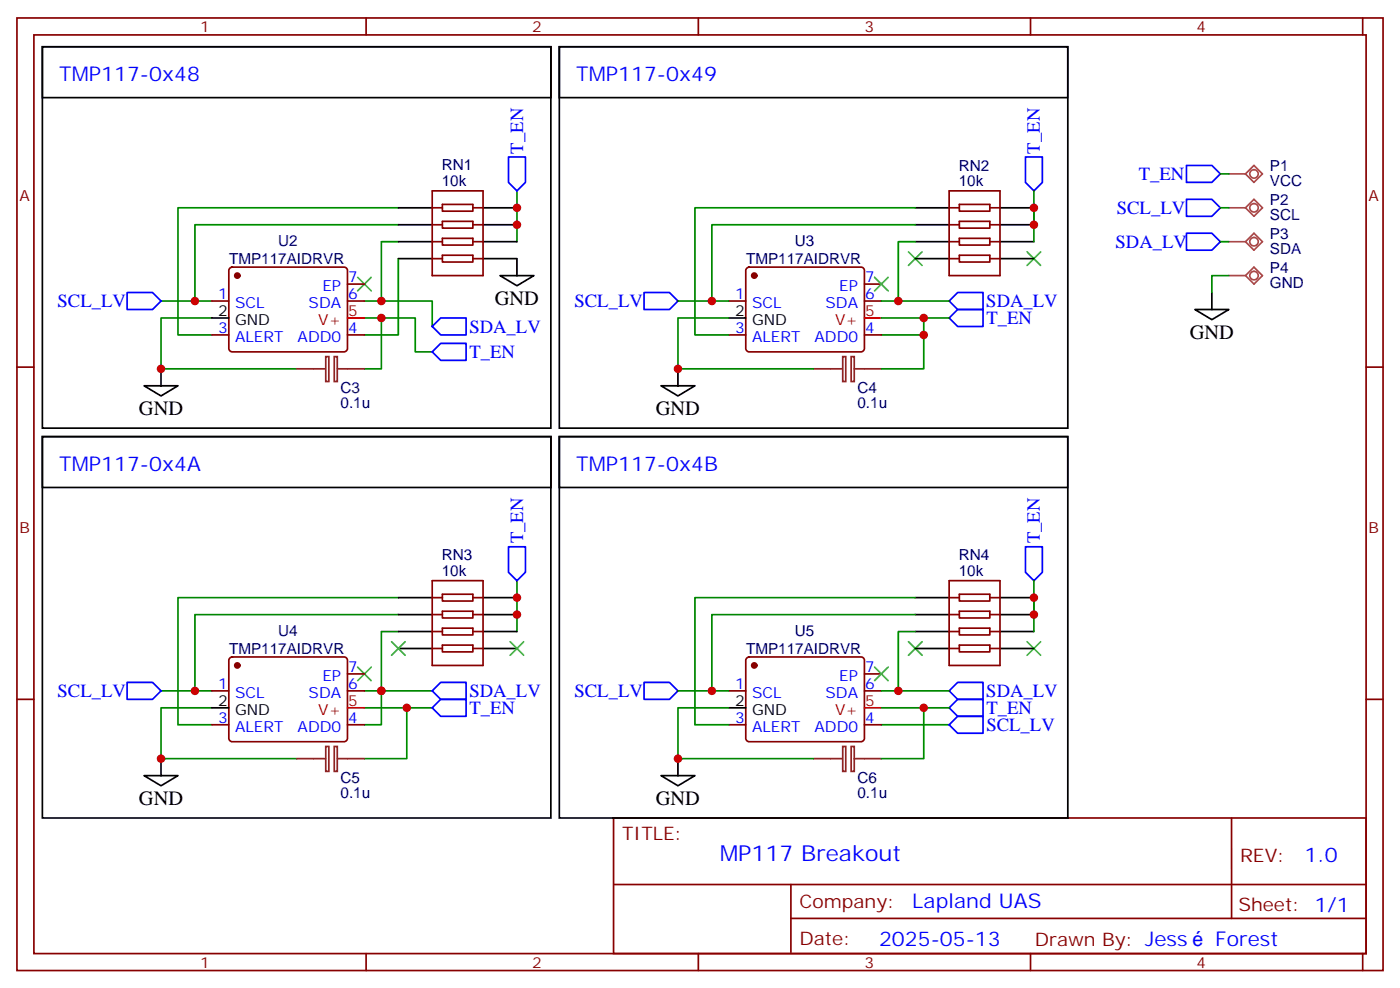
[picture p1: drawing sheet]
<svg xmlns="http://www.w3.org/2000/svg" width="291mm" height="206mm" viewBox="0 0 291 206" stroke-linecap="round" stroke-linejoin="round" font-family="sans-serif">
<g fill="none" stroke="#870000" stroke-width=".35">
<path d="M3.5 3.7h284.4v198.3h-284.4zM7.1 7.3h277.2v191.2h-277.2zM76.2 3.7v3.6M145.3 3.7v3.6M214.5 3.7v3.6M283.6 3.7v3.6M90 39.7h10.5v17.7h-10.5zM197.6 39.7h10.5v17.7h-10.5zM47.9 55.8l.4-.2h23.3a.71 .71 0 0 1 .7 .7v16.2a.76 .76 0 0 1-.7 .7h-23.3a.76 .76 0 0 1-.7-.7v-16.2zM72.3 59.1h3.5M90 53.8h2.1M90 43.3h2.1"/>
<path d="M90 50.3h2.1M90 46.8h2.1M92.1 42.5h6.3v1.5h-6.3zM92.1 46.1h6.3v1.4h-6.3zM92.1 49.6h6.3v1.4h-6.3zM92.1 53.1h6.3v1.4h-6.3zM98.4 53.8h2.1M98.4 43.3h2.1M98.4 50.3h2.1M98.4 46.8h2.1M155.5 55.8l.4-.2h23.3a.71 .71 0 0 1 .7 .7v16.2a.76 .76 0 0 1-.7 .7h-23.3a.76 .76 0 0 1-.7-.7v-16.2zM179.9 59.1h3.5"/>
<path d="M197.6 53.8h2.1M197.6 43.3h2.1M197.6 50.3h2.1M197.6 46.8h2.1M199.7 42.5h6.3v1.5h-6.3zM199.7 46.1h6.3v1.4h-6.3zM199.7 49.6h6.3v1.4h-6.3zM199.7 53.1h6.3v1.4h-6.3zM206 53.8h2.1M206 43.3h2.1M206 50.3h2.1M206 46.8h2.1"/>
<path d="M3.5 76.4h3.6M44.1 62.7h3.5M44.1 69.7h3.5M72.3 62.7h3.5M72.3 69.7h3.5M151.7 62.7h3.5M151.7 69.7h3.5M179.9 62.7h3.5M179.9 69.7h3.5M284.3 76.4h3.6M47.9 136.9l.4-.2h23.3a.71 .71 0 0 1 .7 .7v16.3a.76 .76 0 0 1-.7 .7h-23.3a.76 .76 0 0 1-.7-.7v-16.3zM90 135h2.1"/>
<path d="M90 124.4h2.1M90 131.4h2.1M90 120.9h10.5v17.6h-10.5zM90 127.9h2.1M92.1 123.7h6.3v1.4h-6.3zM92.1 127.2h6.3v1.4h-6.3zM92.1 130.7h6.3v1.5h-6.3zM92.1 134.3h6.3v1.4h-6.3zM98.4 135h2.1M98.4 124.4h2.1M98.4 131.4h2.1M98.4 127.9h2.1"/>
<path d="M155.5 136.9l.4-.2h23.3a.71 .71 0 0 1 .7 .7v16.3a.76 .76 0 0 1-.7 .7h-23.3a.76 .76 0 0 1-.7-.7v-16.3zM197.6 135h2.1M197.6 120.9h10.5v17.6h-10.5zM197.6 124.4h2.1M197.6 131.4h2.1M197.6 127.9h2.1M199.7 123.7h6.3v1.4h-6.3zM199.7 127.2h6.3v1.4h-6.3zM199.7 130.7h6.3v1.5h-6.3zM199.7 134.3h6.3v1.4h-6.3zM206 135h2.1M206 124.4h2.1"/>
<path d="M206 131.4h2.1M206 127.9h2.1M3.5 145.6h3.6M44.1 143.8h3.5M44.1 150.8h3.5M72.3 143.8h3.5M72.3 150.8h3.5M72.3 140.3h3.5M151.7 143.8h3.5M151.7 150.8h3.5M179.9 143.8h3.5M179.9 150.8h3.5"/>
<path d="M179.9 140.3h3.5M284.3 145.6h3.6M127.7 170.3h156.6v28.2h-156.6zM256.3 170.3v20.9M76.2 198.5v3.5M127.7 184.1h156.5M145.3 198.5v3.5M164.6 191.2h119.6M164.6 184.1v14.1M214.5 198.5v3.5M283.6 198.5v3.5"/>
</g>
<g fill="none" stroke="#008700" stroke-width=".35">
<path d="M107.6 39.7v10.6M215.2 39.7v10.6M254 36.2h1.8M82.9 43.3h-45.9v26.4h7.1M82.9 46.8h-42.3v15.9M82.9 50.3h-3.5v12.4M82.9 53.8v15.9h-7.1M190.5 50.3h-3.5v12.4M190.5 46.8h-42.3v15.9M190.5 43.3h-45.9v26.4h7.1M254 43.3h1.8M254 50.3h1.8"/>
<path d="M255.8 57.4h-3.6v3.5M33.5 62.7h10.6M44.1 66.2h-10.6v10.6h28.2M75.8 62.7h14.2v5.2M75.8 66.2h10.6v7h3.6M79.4 66.2v10.6h-3.6M141.1 62.7h10.6M151.7 66.2h-10.6v10.6h28.2M183.4 69.7h8.9M183.4 66.2h14.2M183.4 62.7h14.2M192.3 66.2v10.6h-8.9"/>
<path d="M82.9 124.4h-45.9v26.4h7.1M82.9 131.4h-3.5v19.4h-3.6M82.9 127.9h-42.3v15.9M107.6 120.9v10.5M190.5 131.4h-3.5v12.4M190.5 127.9h-42.3v15.9M190.5 124.4h-45.9v26.4h7.1M215.2 120.9v10.5M33.5 143.8h10.6M44.1 147.3h-10.6v10.6h28.2M75.8 147.3h14.2M75.8 143.8h14.2"/>
<path d="M84.7 147.3v10.6h-8.9M141.1 143.8h10.6M151.7 147.3h-10.6v10.6h28.2M183.4 150.8h14.2M183.4 147.3h14.2M183.4 143.8h14.2M192.3 147.3v10.6h-8.9"/>
</g>
<g fill="none" stroke="#000" stroke-width=".35">
<path d="M8.8 9.7h105.9v10.6h-105.9zM8.8 9.7h105.9v79.4h-105.9zM116.4 9.7h105.8v10.6h-105.8zM116.4 9.7h105.8v79.4h-105.8zM82.9 43.3h7.1M82.9 46.8h7.1M82.9 50.3h7.1M82.9 53.8h7.1M100.5 43.3h7.1M100.5 46.8h7.1M100.5 50.3h7.1M100.5 53.8h7.1v3.6"/>
<path d="M104.1 57.4h7l-3.5 2.1zM190.5 43.3h7.1M190.5 46.8h7.1M190.5 50.3h7.1M190.5 53.8h7.1M208.1 43.3h7.1M208.1 46.8h7.1M208.1 50.3h7.1M208.1 53.8h7.1M33.5 76.8v3.5M44.1 66.2h3.5M141.1 76.8v3.5"/>
<path d="M151.7 66.2h3.5M248.7 64.4h7.1l-3.6 2.1zM252.2 60.9v3.5M8.8 90.9h105.9v10.6h-105.9zM8.8 90.9h105.9v79.4h-105.9zM30 80.3h7l-3.5 2.1zM116.4 90.9h105.8v10.6h-105.8zM116.4 90.9h105.8v79.4h-105.8zM137.6 80.3h7l-3.5 2.1zM82.9 124.4h7.1M82.9 127.9h7.1M82.9 131.4h7.1"/>
<path d="M82.9 135h7.1M100.5 124.4h7.1M100.5 127.9h7.1M100.5 131.4h7.1M100.5 135h7.1M190.5 124.4h7.1M190.5 127.9h7.1M190.5 131.4h7.1M190.5 135h7.1M208.1 124.4h7.1M208.1 127.9h7.1M208.1 131.4h7.1"/>
<path d="M208.1 135h7.1M33.5 157.9v3.5M44.1 147.3h3.5M141.1 157.9v3.5M151.7 147.3h3.5M30 161.4h7l-3.5 2.1zM137.6 161.4h7l-3.5 2.1z"/>
</g>
<g fill="none" stroke="#00f" stroke-width=".35">
<path d="M105.8 32.7h3.6v5.3l-1.8 1.7-1.8-1.7zM213.4 32.7h3.6v5.3l-1.8 1.7-1.8-1.7zM246.9 34.4h5.3l1.8 1.8-1.8 1.8h-5.3zM246.9 48.5h5.3l1.8 1.8-1.8 1.8h-5.3zM246.9 41.5h5.3l1.8 1.8-1.8 1.7h-5.3zM26.5 60.9h5.2l1.8 1.8-1.8 1.7h-5.2zM90 67.9l1.7-1.7h5.3v3.5h-5.3zM91.7 71.5h5.3v3.5h-5.3l-1.7-1.8zM134.1 60.9h5.2l1.8 1.8-1.8 1.7h-5.2zM197.6 66.2l1.7-1.8h5.3v3.5h-5.3zM197.6 62.7l1.7-1.8h5.3v3.5h-5.3zM105.8 113.8h3.6v5.3l-1.8 1.8-1.8-1.8z"/>
<path d="M213.4 113.8h3.6v5.3l-1.8 1.8-1.8-1.8zM26.5 142h5.2l1.8 1.8-1.8 1.8h-5.2zM90 143.8l1.7-1.8h5.3v3.6h-5.3zM90 147.3l1.7-1.7h5.3v3.5h-5.3zM134.1 142h5.2l1.8 1.8-1.8 1.8h-5.2zM197.6 150.8l1.7-1.7h5.3v3.5h-5.3zM197.6 147.3l1.7-1.7h5.3v3.5h-5.3zM199.3 142h5.3v3.6h-5.3l-1.7-1.8z"/>
</g>
<g fill="none" stroke="#3c3" stroke-width=".35">
<path d="M74.4 57.7l2.9 2.8M77.3 57.7l-2.9 2.8M182 57.7l2.9 2.8M184.9 57.7l-2.9 2.8M189.1 52.4l2.8 2.8M191.9 52.4l-2.8 2.8M213.8 52.4l2.8 2.8M216.6 52.4l-2.8 2.8M74.4 138.9l2.9 2.8M77.3 138.9l-2.9 2.8M81.5 133.6l2.8 2.8M84.3 133.6l-2.8 2.8"/>
<path d="M106.2 133.6l2.8 2.8M109 133.6l-2.8 2.8M182 138.9l2.9 2.8M184.9 138.9l-2.9 2.8M189.1 133.6l2.8 2.8M191.9 133.6l-2.8 2.8M213.8 133.6l2.8 2.8M216.6 133.6l-2.8 2.8"/>
</g>
<g fill="#870000" stroke="#870000" stroke-width=".35">
<circle cx="157" cy="138.5" r=".53"/>
<circle cx="49.4" cy="138.5" r=".53"/>
<circle cx="157" cy="57.4" r=".53"/>
<circle cx="49.4" cy="57.4" r=".53"/>
</g>
<path d="M72.3 66.2h3.5M179.9 66.2h3.5M72.3 147.3h3.5M179.9 147.3h3.5" fill="none" stroke="#f00" stroke-width=".35"/>
<g fill="none" stroke="#8c2424" stroke-width=".35">
<path d="M61.7 76.8h6M67.8 74.2h.6v5.2h-.6zM69.6 74.2h.6v5.2h-.6zM70.2 76.8h5.6M169.3 76.8h6M175.4 74.2h.6v5.2h-.6zM177.2 74.2h.6v5.2h-.6zM177.8 76.8h5.6M61.7 157.9h6M67.8 155.4h.6v5.1h-.6zM69.6 155.4h.6v5.1h-.6zM70.2 157.9h5.6"/>
<path d="M169.3 157.9h6M175.4 155.4h.6v5.1h-.6zM177.2 155.4h.6v5.1h-.6zM177.8 157.9h5.6"/>
</g>
<g fill="none" stroke="#a64a4a" stroke-width=".35">
<path d="M255.8 36.2h3.4M261 34.4l1.8 1.8-1.8 1.8-1.8-1.8zM255.8 43.3h3.4M255.8 50.3h3.4M255.8 57.4h3.4M259.2 43.3l1.8-1.8 1.8 1.8-1.8 1.7zM259.2 50.3l1.8-1.8 1.8 1.8-1.8 1.8zM259.2 57.4l1.8-1.8 1.8 1.8-1.8 1.7z"/>
<circle cx="261" cy="36.2" r=".88"/>
<circle cx="261" cy="43.3" r=".88"/>
<circle cx="261" cy="57.4" r=".88"/>
<circle cx="261" cy="50.3" r=".88"/>
</g>
<g fill="#c00">
<circle cx="107.6" cy="43.3" r=".88"/>
<circle cx="107.6" cy="46.8" r=".88"/>
<circle cx="79.4" cy="66.2" r=".88"/>
<circle cx="79.4" cy="62.7" r=".88"/>
<circle cx="79.4" cy="143.8" r=".88"/>
<circle cx="40.6" cy="143.8" r=".88"/>
<circle cx="187" cy="143.8" r=".88"/>
<circle cx="215.2" cy="124.4" r=".88"/>
<circle cx="215.2" cy="127.9" r=".88"/>
<circle cx="215.2" cy="46.8" r=".88"/>
<circle cx="215.2" cy="43.3" r=".88"/>
<circle cx="148.2" cy="143.8" r=".88"/>
<circle cx="192.3" cy="147.3" r=".88"/>
<circle cx="141.1" cy="157.9" r=".88"/>
<circle cx="33.5" cy="157.9" r=".88"/>
<circle cx="84.7" cy="147.3" r=".88"/>
<circle cx="107.6" cy="124.4" r=".88"/>
<circle cx="107.6" cy="127.9" r=".88"/>
<circle cx="192.3" cy="69.7" r=".88"/>
<circle cx="187" cy="62.7" r=".88"/>
<circle cx="148.2" cy="62.7" r=".88"/>
<circle cx="192.3" cy="66.2" r=".88"/>
<circle cx="141.1" cy="76.8" r=".88"/>
<circle cx="33.5" cy="76.8" r=".88"/>
<circle cx="40.6" cy="62.7" r=".88"/>
</g>
<text font-size="4.6" fill="#00f" x="149.8" y="179.3">MP117 Breakout</text>
<g font-size="4.2" fill="#00f">
<text x="12.3" y="16.8">TMP117-0x48</text>
<text x="119.9" y="16.8">TMP117-0x49</text>
<text x="12.3" y="97.9">TMP117-0x4A</text>
<text x="119.9" y="97.9">TMP117-0x4B</text>
<text x="271.5" y="179.5">1.0</text>
<text x="189.9" y="189.1">Lapland UAS</text>
<text x="183" y="196.9">2025-05-13</text>
<text x="252.9" y="196.8">Forest</text>
</g>
<g font-size="4.2">
<text x="103" y="63.4">GND</text>
<text x="247.6" y="70.5">GND</text>
<text x="28.9" y="86.3">GND</text>
<text x="136.5" y="86.3">GND</text>
<text x="28.9" y="167.5">GND</text>
<text x="136.5" y="167.5">GND</text>
</g>
<g font-size="3.9" fill="#00f">
<text x="108.9" y="32" transform="rotate(-90 108.9 32)">T_EN</text>
<text x="216.5" y="32" transform="rotate(-90 216.5 32)">T_EN</text>
<text x="237" y="37.4">T_EN</text>
<text x="232.5" y="44.5">SCL_LV</text>
<text x="232.2" y="51.5">SDA_LV</text>
<text x="12" y="63.9">SCL_LV</text>
<text x="119.6" y="63.9">SCL_LV</text>
<text x="205.3" y="63.9">SDA_LV</text>
<text x="97.7" y="69.2">SDA_LV</text>
<text x="205.3" y="67.4">T_EN</text>
<text x="97.7" y="74.5">T_EN</text>
<text x="108.9" y="113.1" transform="rotate(-90 108.9 113.1)">T_EN</text>
<text x="216.5" y="113.1" transform="rotate(-90 216.5 113.1)">T_EN</text>
<text x="12" y="145">SCL_LV</text>
<text x="97.7" y="145.1">SDA_LV</text>
<text x="97.7" y="148.6">T_EN</text>
<text x="119.6" y="145">SCL_LV</text>
<text x="205.3" y="145.1">SDA_LV</text>
<text x="205.3" y="148.6">T_EN</text>
<text x="205.3" y="152.1">SCL_LV</text>
</g>
<g font-size="3.9" fill="#800">
<text x="129.5" y="174.8">TITLE:</text>
<text x="258.1" y="179.5">REV:</text>
<text x="166.4" y="189">Company:</text>
<text x="257.7" y="189.7">Sheet: 1/1</text>
<text x="166.4" y="196.7">Date:</text>
<text x="215.4" y="196.8">Drawn By: Jess</text>
</g>
<g font-size="3.2" fill="#800">
<text x="41.6" y="6.7">1</text>
<text x="110.8" y="6.7">2</text>
<text x="179.9" y="6.7">3</text>
<text x="249.1" y="6.7">4</text>
<text x="4.1" y="41.8">A</text>
<text x="284.9" y="41.8">A</text>
<text x="4.1" y="111">B</text>
<text x="284.9" y="111">B</text>
<text x="41.6" y="201.5">1</text>
<text x="110.8" y="201.5">2</text>
<text x="179.9" y="201.5">3</text>
<text x="249.1" y="201.5">4</text>
</g>
<g font-size="3.2" fill="#000080">
<text x="92" y="35.5">RN1</text>
<text x="199.6" y="35.5">RN2</text>
<text x="264.3" y="35.6">P1</text>
<text x="92" y="38.7">10k</text>
<text x="199.6" y="38.7">10k</text>
<text x="264.3" y="38.7">VCC</text>
<text x="264.3" y="45.8">SCL</text>
<text x="264.3" y="42.6">P2</text>
<text x="57.9" y="51.2">U2</text>
<text x="165.5" y="51.2">U3</text>
<text x="264.3" y="52.8">SDA</text>
<text x="264.3" y="49.7">P3</text>
<text x="47.7" y="55">TMP117AIDRVR</text>
<text x="155.3" y="55">TMP117AIDRVR</text>
<text x="264.3" y="59.9">GND</text>
<text x="264.3" y="56.7">P4</text>
<text x="70.9" y="81.8">C3</text>
<text x="178.5" y="81.8">C4</text>
<text x="70.9" y="85">0.1u</text>
<text x="178.5" y="85">0.1u</text>
<text x="92" y="119.8">10k</text>
<text x="92" y="116.6">RN3</text>
<text x="199.6" y="119.8">10k</text>
<text x="199.6" y="116.6">RN4</text>
<text x="47.7" y="136.1">TMP117AIDRVR</text>
<text x="57.9" y="132.3">U4</text>
<text x="155.3" y="136.1">TMP117AIDRVR</text>
<text x="165.5" y="132.3">U5</text>
<text x="70.9" y="166.1">0.1u</text>
<text x="70.9" y="162.9">C5</text>
<text x="178.5" y="166.1">0.1u</text>
<text x="178.5" y="162.9">C6</text>
</g>
<g font-size="3.2" fill="#00f">
<text x="72.5" y="58.8">7</text>
<text x="180.1" y="58.8">7</text>
<text x="45.4" y="62.3">1</text>
<text x="48.9" y="64.1">SCL</text>
<text x="64.2" y="64.1">SDA</text>
<text x="67.1" y="60.5">EP</text>
<text x="72.5" y="62.3">6</text>
<text x="153" y="62.3">1</text>
<text x="156.5" y="64.1">SCL</text>
<text x="171.8" y="64.1">SDA</text>
<text x="174.7" y="60.5">EP</text>
<text x="180.1" y="62.3">6</text>
<text x="45.4" y="69.4">3</text>
<text x="48.9" y="71.1">ALERT</text>
<text x="61.9" y="71.1">ADD0</text>
<text x="72.5" y="69.4">4</text>
<text x="153" y="69.4">3</text>
<text x="156.5" y="71.1">ALERT</text>
<text x="169.5" y="71.1">ADD0</text>
<text x="180.1" y="69.4">4</text>
<text x="45.4" y="143.4">1</text>
<text x="67.1" y="141.7">EP</text>
<text x="72.5" y="143.4">6</text>
<text x="72.5" y="139.9">7</text>
<text x="153" y="143.4">1</text>
<text x="174.7" y="141.7">EP</text>
<text x="180.1" y="143.4">6</text>
<text x="180.1" y="139.9">7</text>
<text x="48.9" y="145.2">SCL</text>
<text x="64.2" y="145.2">SDA</text>
<text x="156.5" y="145.2">SCL</text>
<text x="171.8" y="145.2">SDA</text>
<text x="45.4" y="150.5">3</text>
<text x="48.9" y="152.3">ALERT</text>
<text x="61.9" y="152.3">ADD0</text>
<text x="72.5" y="150.5">4</text>
<text x="153" y="150.5">3</text>
<text x="156.5" y="152.3">ALERT</text>
<text x="169.5" y="152.3">ADD0</text>
<text x="180.1" y="150.5">4</text>
</g>
<g font-size="3.2">
<text x="45.4" y="65.8">2</text>
<text x="153" y="65.8">2</text>
<text x="48.9" y="67.6">GND</text>
<text x="156.5" y="67.6">GND</text>
<text x="45.4" y="147">2</text>
<text x="48.9" y="148.7">GND</text>
<text x="153" y="147">2</text>
<text x="156.5" y="148.7">GND</text>
</g>
<g font-size="3.2" fill="#f00">
<text x="72.5" y="65.8">5</text>
<text x="180.1" y="65.8">5</text>
<text x="66.2" y="67.6">V+</text>
<text x="173.8" y="67.6">V+</text>
<text x="66.2" y="148.7">V+</text>
<text x="72.5" y="147">5</text>
<text x="173.8" y="148.7">V+</text>
<text x="180.1" y="147">5</text>
</g>
</svg>
